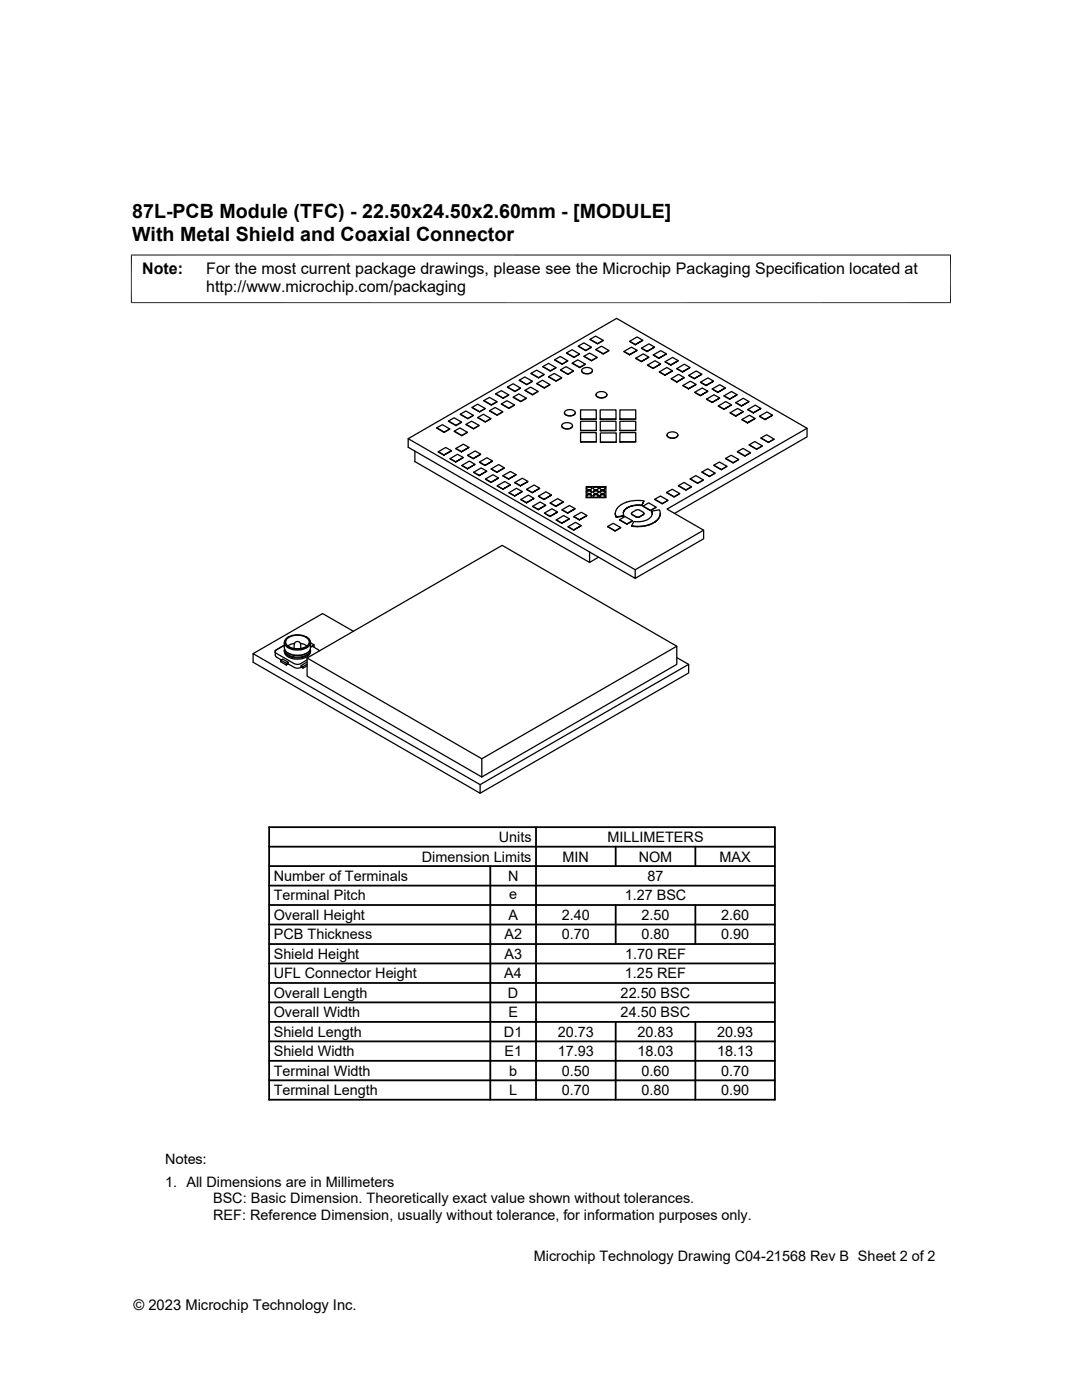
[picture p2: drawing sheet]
<svg xmlns="http://www.w3.org/2000/svg" width="216mm" height="279mm" viewBox="0 0 216 279" stroke-linecap="round" stroke-linejoin="round" font-family="sans-serif">
<g fill="none" stroke="#000" stroke-width=".25">
<path d="M96.6 79.9l1.4 .9M98.9 78.6l1.5 .8M101.3 77.2l1.4 .9M101.5 78.8l-1.1 .7-1.5-.9 1.1-.6 1.5 .8-1.1 .7M102.4 79.2l1.5 .9M103.6 75.9l1.5 .8M103.9 77.4l-1.2 .7-1.4-.9 1.1-.6 1.5 .8-1.2 .7M104.8 77.9l1.5 .8M105 79.5l-1.1 .7-1.5-1 1.1-.6 1.5 .9-1.1 .7M106 74.5l1.5 .9M106.2 76.1l-1.1 .7-1.5-.9 1.1-.7 1.5 .9-1.1 .7M107.1 76.5l1.5 .9"/>
<path d="M107.4 78.1l-1.1 .7-1.5-.9 1.1-.6 1.5 .8-1.1 .7M108.3 73.2l1.5 .8M108.6 74.7l-1.1 .7-1.5-.9 1.1-.6 1.5 .8-1.1 .7M109.5 75.2l1.5 .8M109.7 76.8l-1.1 .6-1.5-.9 1.1-.6 1.5 .9-1.1 .6M110.7 71.8l1.5 .8M110.9 73.4l-1.1 .7-1.5-.9 1.2-.7 1.4 .9-1.1 .7M111.8 73.8l1.5 .9M112.1 75.4l-1.1 .7-1.5-.9 1.1-.7 1.5 .9-1.1 .7M113.1 70.4l1.4 .9M113.3 72l-1.1 .7-1.5-.9 1.1-.7 1.5 .9-1.1 .7M114.2 72.5l1.5 .8"/>
<path d="M114.4 74l-1.1 .7-1.5-.9 1.1-.6 1.5 .8-1.1 .7M115.4 69.1l1.5 .8M115.6 70.7l-1.1 .6-1.4-.9 1.1-.6 1.4 .9-1.1 .6M116 74h.1M116.1 74v.1a1.32 1.32 0 0 0 2.1-.1M116.1 73.7a1.36 1.36 0 0 1 2.1 .3 1.25 1.25 0 0 1-2.1 0zM116.5 71.1l1.5 .8M116.8 72.7l-1.1 .7-1.5-.9 1.1-.7 1.5 .9-1.1 .7M117.8 67.7l1.4 .9M118 69.3l-1.1 .7-1.5-.9 1.1-.7 1.5 .9-1.1 .7M118.2 74h.1M118.9 69.7l1.5 .9"/>
<path d="M118.9 78.8l.1 .2a1.32 1.32 0 0 0 2.1-.2M119 78.5a1.36 1.36 0 0 1 2.1 .3 1.25 1.25 0 0 1-2.2 0zM119.1 71.3l-1.1 .7-1.5-.9 1.1-.6 1.5 .8-1.1 .7M120.4 67.9l-1.2 .7-1.4-.9 1.1-.6 1.5 .8-1.2 .7M121.1 78.8h.1M121.5 70l-1.1 .7-1.5-1 1.1-.6 1.5 .9-1.1 .7M125.6 70.8l-1.1-.7 1.1 .7 1.5-.9-1.5 .9M126.8 68.7l-1.2-.6 1.2 .7 1.4-.9-1.4 .9M127.1 69.9l-1.1-.6-1.5 .8M128 72.1l-1.1-.6 1.1 .7 1.5-.9-1.5 .9M128.2 67.9l-1.1-.7-1.5 .9M129.1 70.1l-1.1-.6 1.1 .7 1.5-.9-1.5 .9"/>
<path d="M129.5 71.3l-1.1-.7-1.5 .9M130.3 73.5l-1.1-.6 1.1 .6 1.5-.9-1.5 .9M130.6 69.3l-1.1-.7-1.5 .9M131.5 71.5l-1.1-.7 1.1 .7 1.5-.9-1.5 .9M131.6 74.3l1.1 .6 1.5-.9-1.5 .9M131.6 74.3l1.1 .5M131.8 72.6l-1.1-.6-1.5 .9M133 70.6l-1.2-.6-1.4 .8M133.8 72.8l-1.1-.6 1.1 .7 1.5-.9-1.5 .9M134.2 74l-1.1-.7-1.5 .9M135 76.2l-1.1-.6 1.1 .7 1.5-.9-1.5 .9M135.3 72l-1.1-.7-1.5 .9"/>
<path d="M136.2 74.2l-1.1-.6 1.1 .7 1.5-1-1.5 1M136.5 75.4l-1.1-.7-1.5 .9M137.4 77.6l-1.1-.7 1.1 .7 1.5-.9-1.5 .9M137.4 75l1.1 .6 1.5-.9-1.5 .9M137.4 75l1.1 .5M137.7 73.3l-1.2-.6-1.4 .9M138.9 76.7l-1.1-.6-1.5 .8M139.7 78.9l-1.1-.6 1.1 .7 1.5-.9-1.5 .9M140 74.7l-1.1-.7-1.5 .9M140.9 76.9l-1.1-.6 1.1 .7 1.5-.9-1.5 .9M141.2 78.1l-1.1-.7-1.5 .9M142.4 76.1l-1.1-.7-1.5 .9"/>
<path d="M143.2 78.3l-1.1-.7 1.1 .7 1.5-.9-1.5 .9M143.6 79.4l-1.1-.6-1.5 .9M144.5 79l1.1 .7 1.5-.9-1.5 .9M144.5 79l1.1 .6M144.7 77.4l-1.1-.6-1.5 .8M147.1 78.8l-1.1-.7-1.5 .9M81.4 87.5l45.3 26.2M82.8 90v2.1l34.8 20.1v-2M87.1 85.4l1.5 .8M88.6 90.8l-1.1-.7 1.1 .7 1.5-.9-1.5 .9M89.5 84l1.5 .9M89.5 84.1l1.5 .8 1.1-.7"/>
<path d="M89.5 84.1l1.1-.7 1.5 .8-1.1 .7M89.7 85.6l-1.1 .7-1.5-.9 1.2-.6 1.4 .8-1.1 .7M90.1 89.9l-1.2-.6-1.4 .8M90.7 86l1.4 .9M90.9 92.2l-1.1-.7 1.1 .7 1.5-.9-1.5 .9M91.9 82.7l1.4 .8M92.1 90.1l-1.1-.6 1.1 .7 1.5-.9-1.5 .9M92.4 91.3l-1.1-.6-1.5 .8M93 84.7l1.5 .8M93.2 86.3l-1.1 .7-1.4-1 1.1-.6 1.4 .9-1.1 .7M93.3 93.5l-1.1-.6 1.1 .7 1.5-.9-1.5 .9M93.6 89.3l-1.1-.7-1.5 .9"/>
<path d="M94.2 81.3l1.5 .9M94.4 91.5l-1.1-.7 1.1 .7 1.5-.9-1.5 .9M94.4 82.9l-1.1 .7-1.4-.9 1.1-.7 1.4 .9-1.1 .7M94.8 92.7l-1.1-.7-1.5 .9M95.4 83.3l1.4 .9M95.6 84.9l-1.1 .7-1.5-.9 1.1-.6 1.5 .8-1.1 .7M95.6 94.9l-1.1-.7 1.1 .7 1.5-.9-1.5 .9M95.9 90.6l-1.1-.6-1.5 .8M96.8 92.9l-1.1-.7 1.1 .7 1.5-.9-1.5 .9M96.8 81.5l-1.1 .7-1.5-.9 1.1-.6 1.5 .8-1.1 .7M97.1 94l-1.1-.6-1.5 .8M97.7 82l1.5 .8"/>
<path d="M97.9 83.5l-1.1 .7-1.4-.9 1.1-.6 1.4 .8-1.1 .7M98 96.2l-1.1-.6 1.1 .7 1.5-.9-1.5 .9M98.3 92l-1.1-.6-1.5 .8M99.1 94.2l-1.1-.6 1.1 .7 1.5-.9-1.5 .9M99.2 80.2l-1.2 .7-1.4-1 1.1-.6 1.5 .9-1.2 .7M99.2 96.9l1.2 .7 1.4-.9-1.4 .9zM99.5 95.4l-1.1-.7-1.5 .9M100.1 80.6l1.4 .8M100.3 82.2l-1.1 .7-1.5-.9 1.1-.7 1.5 .9-1.1 .7M100.6 93.4l-1.1-.7-1.5 .9M101.5 95.6l-1.1-.7 1.1 .7 1.5-.9-1.5 .9M101.8 96.7l-1.1-.6-1.5 .8"/>
<path d="M102.7 80.8l-1.2 .7-1.4-.9 1.1-.6 1.5 .8-1.2 .7M102.7 99l-1.1-.7 1.1 .7 1.5-.9-1.5 .9M103 94.7l-1.1-.6-1.5 .8M103.8 96.9l-1.1-.6 1.1 .7 1.5-.9-1.5 .9M104.2 98.1l-1.1-.6-1.5 .8M105.1 97.6l1.1 .7 1.5-.9-1.5 .9zM105.3 96.1l-1.1-.7-1.5 .9M106.5 99.5l-1.1-.7-1.5 .9M107.7 97.4l-1.1-.6-1.5 .8M108.5 99.7l-1.1-.7 1.1 .7 1.5-.9-1.5 .9M110 98.8l-1.1-.7-1.5 .9M112.1 85h.1"/>
<path d="M112.2 84.7a1.36 1.36 0 0 1 2 .3 1.25 1.25 0 0 1-2.1 0zM112.6 82.4a1.01 1.01 0 0 0 1.5 .6l.5-.3 .2-.3M112.7 82.1a1.36 1.36 0 0 1 2.1 .3 1.25 1.25 0 0 1-2.2 0zM114.2 85a1.01 1.01 0 0 1-1.5 .6l-.4-.3-.2-.3M115.8 86.3h3.2v1.9h-3.2zM115.8 88.2h.1M115.8 84.1h3.2v1.8h-3.2zM115.8 85.9h.1M115.8 81.8h3.2v1.9h-3.2zM115.8 83.7h.1M115.8 88.2h3.2M115.8 85.9h3.2"/>
<path d="M115.8 83.6h3.2M117 99.3v-2.2h3.9v2.2h-3.9h3.9M117 98.1l.1-.1-.1 .2M117 97.4l.1-.1-.1 .1M117.1 98l.2-.1-.2 .2M117.1 98.8l.2-.1-.2 .1M117.1 97.3l.2-.1-.2 .1M117.3 97.9h.2l-.2 .1M117.3 98.7h.2l-.2 .1M117.3 97.2l.2-.1-.2 .1M117.5 97.9h.2h-.2M117.5 98.7h.2h-.2"/>
<path d="M117.5 97.1h.2l-.2 .1M117.7 97.9l.2 .1-.2-.1M117.7 98.7l.2 .1-.2-.1M117.7 97.1l.2 .1h-.2M117.9 97.9l.1 .2-.1-.1M117.9 98.7l.1 .1h-.1M117.9 97.2l.1 .1-.1-.1M118 98.1l.1 .1M118 98l.1 .1a.56 .56 0 0 1-.5 .4 .56 .56 0 0 1-.6-.4v.2M118 98.8l.1 .2M118 98.8a.5 .5 0 0 1-.4 .6 .5 .5 0 0 1-.6-.4l.1-.2-.1 .2M118 97.3l.1 .1"/>
<path d="M118 97.3l.1 .1a.56 .56 0 0 1-.5 .3 .56 .56 0 0 1-.6-.3v.1M118.4 97.4v-.1v.1a.61 .61 0 0 0 1 .1M118.4 98.2v-.2v.1a.61 .61 0 0 0 1 .2M118.4 98.8l.2-.1-.2 .1M118.4 97.3l.2-.1-.2 .1M118.4 98l.2-.1-.2 .2M118.6 98.7h.2l-.2 .1M118.6 97.2l.2-.1-.2 .1M118.6 97.9h.2l-.2 .1M118.8 98.7h.2h-.2M118.8 97.1h.2l-.2 .1M118.8 97.9h.2h-.2"/>
<path d="M119 98.7l.2 .1-.2-.1M119 97.1l.2 .1h-.2M119 97.9l.2 .1-.2-.1M119.2 98.7l.1 .1h-.1M119.2 97.2l.1 .1-.1-.1M119.2 97.9l.1 .2-.1-.1M119.3 98.8l.1 .2M119.3 98.8a.5 .5 0 0 1-.3 .6 .5 .5 0 0 1-.6-.4v-.2v.2M119.3 97.3l.1 .1-.1-.1M119.3 98l.1 .2-.1-.1M119.4 97.4h.1M119.4 98.1v.1"/>
<path d="M119.7 98.2l.1-.2-.1 .1a.61 .61 0 0 0 1.1 .2M119.7 98.9l.1-.1-.1 .2M119.7 97.4l.1-.1-.1 .1a.61 .61 0 0 0 1.1 .1M119.8 81.8h3.1v1.9h-3.1zM119.8 83.7h.1M119.8 83.6h3.1M119.8 84.1h3.1v1.9h-3.1zM119.8 86h.1M119.8 85.9h3.1M119.8 98l.1-.1-.1 .2M119.8 98.8l.1-.1-.1 .1M119.8 97.3l.1-.1-.1 .1"/>
<path d="M119.8 86.4h3.2v1.9h-3.2zM119.8 88.3h.1M119.8 88.2h3.2M119.9 97.9h.2l-.2 .1M119.9 98.7h.2l-.2 .1M119.9 97.2l.2-.1-.2 .1M120.1 97.9h.2h-.2M120.1 98.7h.2h-.2M120.1 97.1h.2l-.2 .1M120.3 97.9l.2 .1-.2-.1M120.3 98.7l.2 .1-.2-.1M120.3 97.1l.2 .1h-.2"/>
<path d="M120.5 97.9l.2 .2-.2-.1M120.5 98.7l.2 .1h-.2M120.5 97.2l.2 .1-.2-.1M120.7 98l.1 .2-.1-.1M120.7 98.8l.1 .2-.1-.2M120.7 97.3l.1 .1-.1-.1M120.8 98.1v.1M120.8 99a.6 .6 0 0 1-1.1-.1v.1M120.8 98.9v.1M120.8 97.4h.1M123.7 84.1h3.2v1.8h-3.2zM123.7 85.9h.1"/>
<path d="M123.7 86.3h3.2v1.9h-3.2zM123.7 88.2h.1M123.7 81.8h3.2v1.9h-3.2zM123.7 83.7h.1M123.7 88.2h3.2M123.7 85.9h3.2M123.7 83.6h3.2M128.5 100a6.2 6.2 0 0 0-5.1 1.2 1.75 1.75 0 0 0-.5 1.8l-.1-.5M130.7 99.6l1.4 .9 1.2-.7-1.5-.8-1.1 .6 1.4 .9 1.2-.7M133 98.3l1.5 .8M133.1 86.8v.2a1.32 1.32 0 0 0 2.2-.1M133.2 86.6a1.36 1.36 0 0 1 2.1 .2 1.25 1.25 0 0 1-2.2 0z"/>
<path d="M135.3 86.8v.1M135.4 96.9l1.5 .9M135.6 98.5l-1.1 .7-1.5-.9 1.1-.7 1.5 .9-1.1 .7M137.7 95.6l1.5 .8M138 97.1l-1.1 .7-1.5-.9 1.1-.6 1.5 .8-1.1 .7M140.1 94.2l1.5 .9 1.1-.7-1.5-.8-1.1 .6 1.5 .9 1.1-.7M140.3 95.8l-1.1 .7-1.5-.9 1.2-.7 1.4 .9-1.1 .7M142.1 80.3l-1.1-.6 1.1 .6 1.5-.9-1.5 .9M142.5 92.8l1.4 .9M144.5 81.6l-1.2-.6 1.2 .7 1.4-.9-1.4 .9M144.8 91.5l1.5 .8M145 93l-1.1 .7-1.4-.9 1.1-.6 1.4 .8-1.1 .7"/>
<path d="M145.9 80.8l-1.1-.7-1.5 .9M146.8 83l-1.1-.6 1.1 .7 1.5-1-1.5 1M147.2 90.1l1.4 .9M147.4 91.7l-1.1 .7-1.5-.9 1.1-.7 1.5 .9-1.1 .7M148 81l-1.2-.7 1.2 .7 1.4-.9-1.4 .9M148.3 82.1l-1.1-.6-1.5 .9M149.2 84.3l-1.1-.6 1.1 .7 1.4-.9-1.4 .9M149.4 80.1l-1.1-.6-1.5 .8M149.5 88.8l1.1-.7 1.5 .9-1.1 .7M149.5 88.8l1.5 .8M149.5 88.8l1.5 .9 1.1-.7M149.8 90.3l-1.2 .7-1.4-.9 1.1-.6 1.5 .8-1.2 .7"/>
<path d="M150.3 82.4l-1.1-.7 1.1 .7 1.5-.9-1.5 .9M150.6 83.5l-1.1-.6-1.4 .8M151.8 81.5l-1.1-.6-1.5 .8M151.8 87.4l1.5 .9M152.7 83.7l-1.1-.6 1.1 .7 1.4-1-1.4 1M154.1 82.8l-1.1-.6-1.4 .9M154.5 87.6l-1.2 .7-1.5-.9 1.2-.6 1.5 .8-1.2 .7M161 85.5l-27.9 16.1 7.3 4.2v1.7l-13.7 7.9M105.1 100.3l-1.2-.6 1.2 .7 1.4-.9-1.4 .9M107.4 101.7l-1.1-.7 1.1 .7 1.5-.9-1.5 .9M108.6 102.4l1.1 .7 1.5-.9-1.5 .9zM108.9 100.8l-1.1-.6-1.5 .8"/>
<path d="M110.9 101l-1.1-.6 1.1 .7 1.5-.9-1.5 .9M111.2 102.2l-1.1-.7-1.5 .9M112.1 104.4l-1.1-.6 1.1 .6 1.5-.9-1.5 .9M112.4 100.2l-1.1-.7-1.5 .9M113.3 102.4l-1.1-.7 1.1 .7 1.4-.9-1.4 .9M113.6 103.5l-1.1-.6-1.5 .9M114.5 105.7l-1.1-.6 1.1 .7 1.5-.9-1.5 .9M114.7 101.5l-1.1-.6-1.4 .8M115.6 103.7l-1.1-.6 1.1 .7 1.5-.9-1.5 .9M116 104.9l-1.1-.7-1.5 .9M117.1 102.9l-1.1-.7-1.5 .9M119.4 111.2l-1.8 1"/>
<path d="M121.3 105.1l1.4 .8M122.9 103l.1 .2-.1-.2M123 103.2l1.5-.3-1.5 .3M123.6 103.7l1.5 .9M123.8 105.3l-1.1 .7-1.4-.9 1.1-.7 1.4 .9-1.1 .7M124.4 102.3l.2-.5-.2 .5 .1 .6M124.6 101.8l.4-.3-.4 .4M125 101.5l.5-.4-.5 .4M125.5 101.1l.7-.2-.7 .3M126 102.5l.1 .2 .8 .5h.7M126.2 100.9l.7-.1-.7 .2M126.2 103.9l-1.1 .7-1.5-.9 1.1-.6 1.5 .8-1.1 .7"/>
<path d="M126.4 105l-.4-.1 1.2 .2M126.9 100.8h.8l-.8 .1M127.6 101.8h-.6l-1 .6 .9 .7h.7M127.6 101.8l.9 .7-.9 .6M127.7 100.8l.4 .1h-.4M128 105l-1.6 .1M128.1 100.9l.4-.9-.4 .9M128.3 101l1.5 .9M128.5 102.5l-.1 .2-.8 .5M128.8 104.9l-1.6 .2M129.5 104.7l-1.5 .4M130 102l1.6-.3 .1 1.2-.5 .9"/>
<path d="M130.1 102.3a1.69 1.69 0 0 1-1.7 1.7l-1.9 .1-.5 .8M130.1 102.2l-.1-.2 .1 .7M130.2 104.5l-1.4 .5M130.7 104.2l.5-.4-1 .7M130.7 104.1l-1.2 .7M130.9 101.2l-1.1 .7-1.5-.9 1.1-.6 1.5 .8-1.1 .7M131.5 103.3l-.3 .5M131.7 102.4l-.2 1M134.6 102.5l26.4-15.3v-1.7l-38-22-41.6 24v1.8l45.3 26.1v-1.7l13.7-7.9M54.9 130.2h.1M54.9 130.2v-.4l1.8-1-1.5 .9a.4 .4 0 0 0-.3 .3 .4 .4 0 0 0 .3 .4l3.5 2 .5 .2 .7-.1 1.4-.8M54.9 129.8l.1 .1"/>
<path d="M54.9 130v.8M54.9 130.8l.2 .3 1 .6M56 131.7l.4-.2 1.1 .7M56.7 128.2v1.1M56.7 129.8v.2M56.8 129.6a1.77 1.77 0 0 0 2 1.7 2.73 2.73 0 0 0 3.2-1.4l-.1-.3M56.9 129.8a2.25 2.25 0 0 0 2.5 1.3 2.21 2.21 0 0 0 2.4-1.3M57.1 132.4l-1.1-.7v.4l1.1 .6v-.3l.4-.2v.3l-.4 .2M57.2 127.6a3.2 3.2 0 0 1 4.4 .1 1.29 1.29 0 0 1-1.3 1.6 2.85 2.85 0 0 1-3.3-1zM57.3 127.3a3.4 3.4 0 0 1 4.4 .4 1.38 1.38 0 0 1-1.3 1.7 2.99 2.99 0 0 1-3.5-1.1v-.4zM57.5 130.4a3.9 3.9 0 0 0 3.7 0M57.5 132.5l1.7 .8 .9-.2"/>
<path d="M57.6 127.1a1.18 1.18 0 0 0-.8 1.2 1.18 1.18 0 0 0 1 1.1 3.4 3.4 0 0 0 4.1-.8 1.18 1.18 0 0 0-.8-1.5M58.7 129.4v-.7a.63 .63 0 0 1 .7-.7 .63 .63 0 0 1 .6 .7v.7M58.8 128.4l-.8 .2-.6 .3M59.9 128.4l.8 .2 .6 .3M60.5 133l-.4-.2v.3M61.3 132.1l-1.2 .7M61.3 132.5l-.8 .5v.4l-.4-.3M61.3 132.9l-.8 .4M61.3 131.3l34.8 20.1v3.7l-34.8-20.2zM61.3 131.3l38.9-22.5 34.8 20.2v3.6l-38.9 22.5M62 128.3l.7 .4-.7 .4M62 129.8a1.36 1.36 0 0 1-1.1 1.4 3.3 3.3 0 0 1-4.1-.8l-.1-.4"/>
<path d="M62 128.2v1.1a1.94 1.94 0 0 1-2 1.4 3 3 0 0 1-3.2-1l-.1-.4M62 129.2l.3-.2 1.4 .9M62.7 128.7v.5M70.5 126l-6.1-3.6-13.9 8.1M135 131.2l2.4 1.4v1.7l-41.6 24M135 129l-38.9 22.4M137.4 132.6l-41.6 24v1.7l-45.3-26.1v-1.7l45.3 26.1"/>
</g>
<path d="M26.1 50.9h163.7M26.2 50.8v9.7M189.7 50.8v9.7M26.1 60.4h163.7" fill="none" stroke="#000" stroke-width=".2"/>
<g fill="none" stroke="#000" stroke-width=".36">
<path d="M53.7 169h100.9zM53.7 176.7h100.9M53.7 172.8h100.9M53.7 165.1h100.9v54.4h-100.9zM97.8 172.8v46.7M107 165.1v54.4M122.9 169v3.8M138.7 169v3.8M53.7 184.5h100.9M53.7 192.3h100.9M53.7 188.4h100.9M53.7 196.2h100.9"/>
<path d="M53.7 180.6h100.9M122.9 180.6v7.8M138.7 180.6v7.8M53.7 215.6h100.9M53.7 200h100.9M53.7 203.9h100.9M53.7 207.8h100.9M53.7 211.7h100.9M122.9 203.9v15.6M138.7 203.9v15.6"/>
</g>
<g font-size="3.9">
<text x="26.4" y="43.5">87L-PCB Module (TFC) - 22.50x24.50x2.60mm - [MODULE]</text>
<text x="26.4" y="48.1">With Metal Shield and Coaxial Connector</text>
</g>
<g font-size="3.2">
<text x="28.4" y="54.7">Note:</text>
<text x="41.1" y="58.3">http://www.microchip.com/packaging</text>
<text x="41.1" y="54.7">For the most current package drawings, please see the Microchip Packaging Specification located at</text>
</g>
<g font-size="2.9">
<text x="84.2" y="171.9">Dimension Limits</text>
<text x="99.5" y="168">Units</text>
<text x="112.3" y="171.9">MIN</text>
<text x="121.2" y="168">MILLIMETERS</text>
<text x="127.4" y="171.9">NOM</text>
<text x="143.6" y="171.9">MAX</text>
<text x="54.6" y="175.8">Number of Terminals</text>
<text x="54.6" y="179.7">Terminal Pitch</text>
<text x="101.4" y="175.8">N</text>
<text x="101.6" y="179.4">e</text>
<text x="124.7" y="179.7">1.27 BSC</text>
<text x="129.2" y="175.8">87</text>
<text x="54.6" y="183.6">Overall Height</text>
<text x="101.5" y="183.6">A</text>
<text x="112.1" y="183.6">2.40</text>
<text x="128" y="183.6">2.50</text>
<text x="143.9" y="183.6">2.60</text>
<text x="54.6" y="191.4">Shield Height</text>
<text x="54.6" y="187.5">PCB Thickness</text>
<text x="100.6" y="187.5">A2</text>
<text x="100.6" y="191.3">A3</text>
<text x="112.1" y="187.5">0.70</text>
<text x="124.7" y="191.4">1.70 REF</text>
<text x="128" y="187.5">0.80</text>
<text x="143.9" y="187.5">0.90</text>
<text x="54.6" y="195.3">UFL Connector Height</text>
<text x="100.6" y="195.3">A4</text>
<text x="124.7" y="195.3">1.25 REF</text>
<text x="54.6" y="203">Overall Width</text>
<text x="54.6" y="199.1">Overall Length</text>
<text x="101.4" y="199.1">D</text>
<text x="101.5" y="203">E</text>
<text x="123.8" y="199.1">22.50 BSC</text>
<text x="123.8" y="203">24.50 BSC</text>
<text x="54.6" y="206.9">Shield Length</text>
<text x="100.6" y="206.9">D1</text>
<text x="111.3" y="206.9">20.73</text>
<text x="127.2" y="206.9">20.83</text>
<text x="143.1" y="206.9">20.93</text>
<text x="54.6" y="214.7">Terminal Width</text>
<text x="54.6" y="210.8">Shield Width</text>
<text x="100.6" y="210.8">E1</text>
<text x="101.6" y="214.7">b</text>
<text x="111.3" y="210.8">17.93</text>
<text x="112.1" y="214.7">0.50</text>
<text x="127.2" y="210.8">18.03</text>
<text x="128" y="214.7">0.60</text>
<text x="143.1" y="210.8">18.13</text>
<text x="143.9" y="214.7">0.70</text>
<text x="54.6" y="218.6">Terminal Length</text>
<text x="101.6" y="218.6">L</text>
<text x="112.1" y="218.6">0.70</text>
<text x="128" y="218.6">0.80</text>
<text x="143.9" y="218.6">0.90</text>
<text x="32.9" y="232.3">Notes:</text>
<text x="32.9" y="236.9">1. All Dimensions are in Millimeters</text>
<text x="42.5" y="243.5">REF: Reference Dimension, usually without tolerance, for information purposes only.</text>
<text x="42.5" y="240.2">BSC: Basic Dimension. Theoretically exact value shown without tolerances.</text>
<text x="106.5" y="251.7">Microchip Technology Drawing C04-21568 Rev B Sheet 2 of 2</text>
<text x="26.6" y="261.3">© 2023 Microchip Technology Inc.</text>
</g>
</svg>
